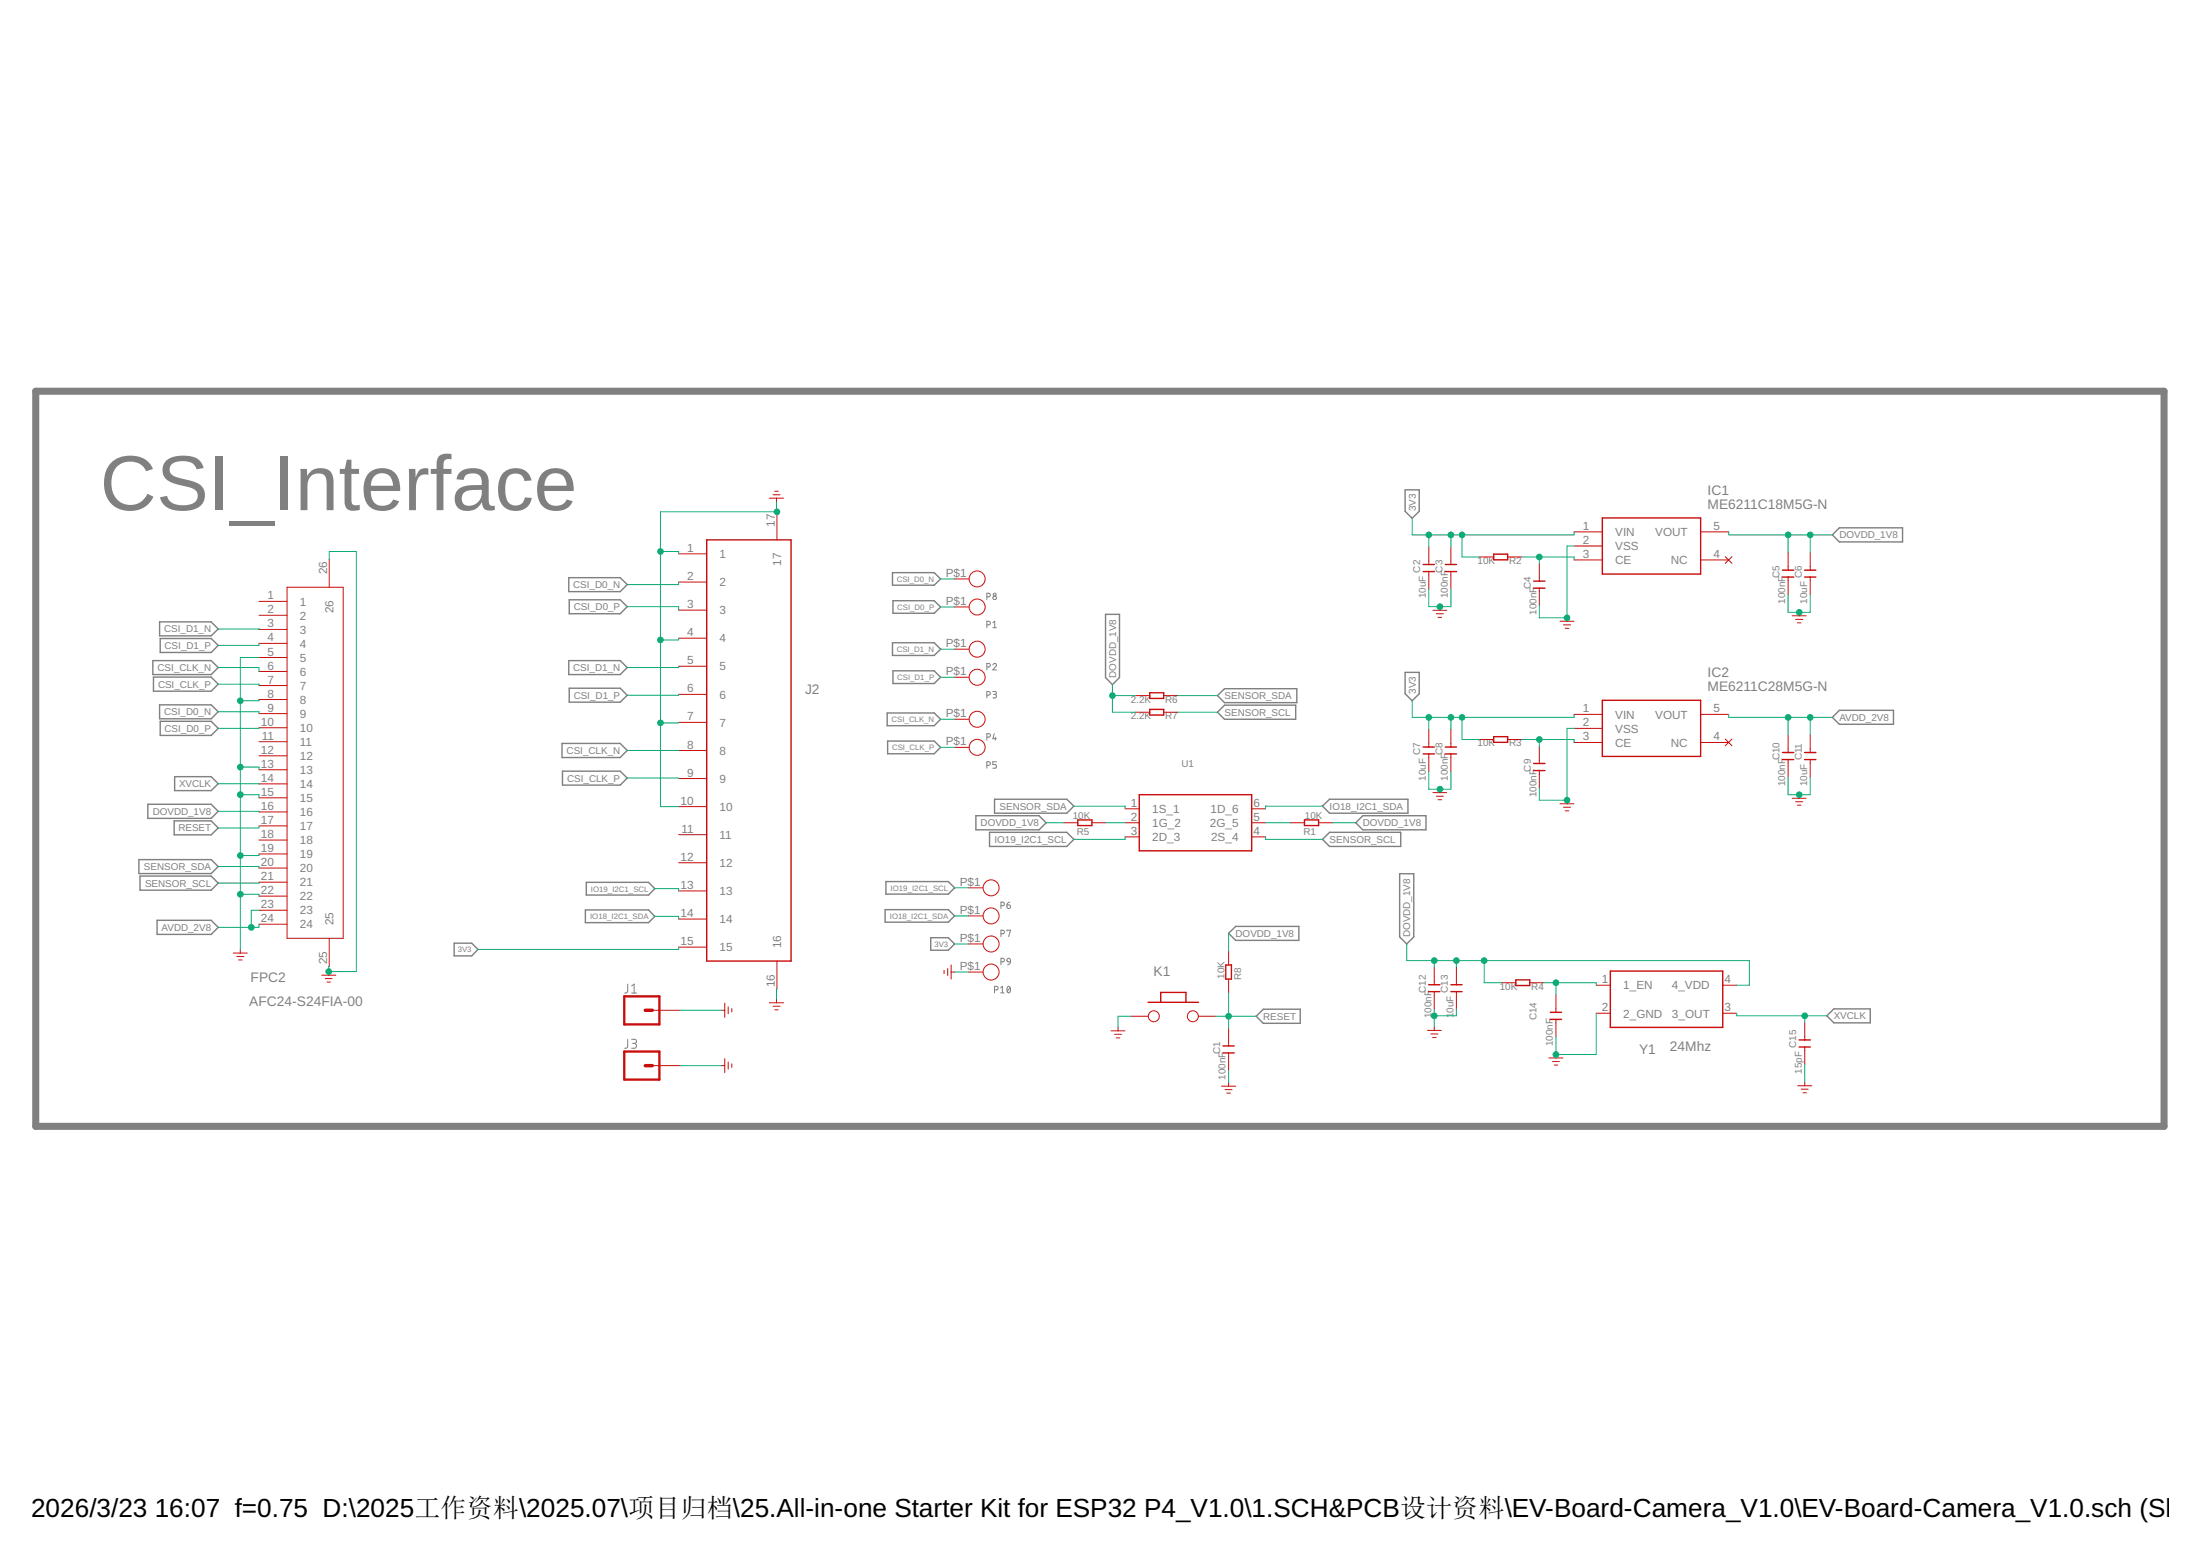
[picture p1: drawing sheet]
<svg xmlns="http://www.w3.org/2000/svg" width="297mm" height="210mm" viewBox="0 0 297 210" stroke-linecap="round" stroke-linejoin="round" font-family="sans-serif">
<path d="M4.8 52.8h287.4v99.2h-287.4z" fill="none" stroke="#808080" stroke-width=".95"/>
<g fill="none" stroke="#808080" stroke-width=".14">
<path d="M133.2 80.6h.3a.24 .24 0 0 0 .2-.3 .24 .24 0 0 0-.2-.2h-.3v.8M133.2 84.3h.3a.24 .24 0 0 0 .2-.2 .24 .24 0 0 0-.2-.2h-.3v.8M133.2 90h.3a.24 .24 0 0 0 .2-.2 .24 .24 0 0 0-.2-.2h-.3v.8M133.2 93.8h.3a.24 .24 0 0 0 .2-.2 .24 .24 0 0 0-.2-.3h-.3v.9M133.2 99.5h.3a.23 .23 0 0 0 .2-.2 .23 .23 0 0 0-.2-.3h-.3v.9M134 89.7a.24 .24 0 0 1 .4-.1 .24 .24 0 0 1 .1 .3l-.5 .5h.5M134 93.3l.5 .1v.1v.2h-.3M134 84.1l.3-.2v.8M134 84.7h.5M134.2 99l-.2 .7h.5M134.3 93.7a.24 .24 0 0 1 .2 .4l-.1 .1h-.4M134.4 99.5v.4"/>
<path d="M133.2 103.3h.3a.24 .24 0 0 0 .2-.2 .24 .24 0 0 0-.2-.3h-.3v.9M134.5 102.8h-.5v.4h.5v.2v.3h-.5M84.8 132.8l-.1 1.1-.1 .1h-.3M85.3 134h.7M85.3 133.1l.3-.3v1.2M134.3 133.6h.2a.24 .24 0 0 0 .3-.2 .24 .24 0 0 0-.3-.3h-.2v.9M135.1 134h.5M135.1 133.3l.2-.2v.9M135.1 122.3h.3a.24 .24 0 0 0 .2-.3 .24 .24 0 0 0-.2-.2h-.3v.8M135.1 126h.3a.24 .24 0 0 0 .2-.2 .24 .24 0 0 0-.2-.2h-.3v.8M135.1 129.8h.3a.24 .24 0 0 0 .2-.2 .24 .24 0 0 0-.2-.3h-.3v.9M136 122.2h.2a.24 .24 0 0 1 .2 .2 .24 .24 0 0 1-.2 .2 .24 .24 0 0 1-.2-.2z"/>
<path d="M136 125.7v-.1h.4l-.2 .8M136 129.5a.25 .25 0 0 1 .3-.1 .25 .25 0 0 1 .1 .2v.2h-.4zM136.1 133.2l.1-.1a.52 .52 0 0 1 0 .9l-.2-.2zM136.3 121.8a.4 .4 0 0 0-.3 .4M136.4 133.3l-.4 .5M136.4 129.8a.44 .44 0 0 1-.4 .4M84.8 140.3l-.1 1.1-.4 .1M85.3 140.3h.4a.28 .28 0 0 1 .2 .3 .28 .28 0 0 1-.2 .2h-.3M85.6 140.8a.33 .33 0 0 1 .3 .4 .33 .33 0 0 1-.3 .3h-.3"/>
<circle cx="134.3" cy="80.7" r=".24"/>
<circle cx="134.3" cy="80.3" r=".2"/>
</g>
<g fill="none" stroke="#808080" stroke-width=".19">
<path d="M76.8 78h6.9l1 .9-1 1h-6.9zM120.5 77.3h5.6l.9 .8-.9 .9h-5.6zM189.7 66.1h1.9v2.9l-.9 1-1-1zM247.4 72.2l.9-1h8.6v2h-8.6zM20.6 89.2h7.9l1 .9-1 1h-7.9zM20.7 91.4h7.8l1 1-1 .9h-7.8zM21.5 95.1h7l1 1-1 .9h-7zM21.5 83.9h7l1 1-1 .9h-7zM21.6 97.4h6.9l1 .9-1 1h-6.9zM21.6 86.2h6.9l1 .9-1 1h-6.9zM76.8 89.2h6.9l1 .9-1 1h-6.9zM76.9 81h6.8l1 .9-1 .9h-6.8z"/>
<path d="M76.9 92.9h6.8l1 1-1 .9h-6.8zM119.8 96.2h6.3l.9 .9-.9 .9h-6.3zM120.5 86.8h5.6l.9 .8-.9 .9h-5.6zM120.6 81.1h5.5l.9 .8-.9 .9h-5.5zM120.6 90.6h5.5l.9 .8-.9 .9h-5.5zM149.3 82.9h1.9v8.6l-1 .9-.9-.9zM164.4 93.9l.9-.9h9.8v1.8h-9.8zM164.4 96.1l.9-.9h9.6v1.9h-9.6zM189.7 90.8h1.9v2.8l-.9 1-1-1zM247.4 96.8l.9-.9h7.4v1.9h-7.4zM18.8 116h9.7l1 1-1 .9h-9.7zM18.9 118.3h9.6l1 .9-1 1h-9.6z"/>
<path d="M20 108.6h8.5l1 .9-1 1h-8.5zM23.5 110.8h5l1 1-1 .9h-5zM23.6 104.8h4.9l1 1-1 .9h-4.9zM75.9 100.4h7.8l1 .9-1 1h-7.8zM75.9 104.1h7.8l1 .9-1 1h-7.8zM79.2 119.1h8.4l.8 .9-.8 .8h-8.4zM119.6 119h8.4l.9 .8-.9 .9h-8.4zM119.8 100h6.3l.9 .9-.9 .8h-6.3zM131.8 110.1h8.5l.9 1-.9 .9h-8.5zM133.6 112.4h10.4l1 .9-1 1h-10.4zM134.3 107.9h9.7l1 .9-1 1h-9.7zM178.6 108.8l.9-.9h10.6v1.9h-10.6z"/>
<path d="M178.6 113.3l.9-.9h9.6v1.9h-9.6zM183 111.1l1-1h8.5v1.9h-8.5zM189 117.9h1.9v8.6l-1 .9-.9-.9zM21.2 124.2h7.3l1 1-1 .9h-7.3zM61.3 127.3h2.4l.8 .9-.8 .8h-2.4zM79 122.8h8.6l.8 .9-.8 .8h-8.6zM119.5 122.8h8.5l.9 .8-.9 .9h-8.5zM125.7 126.6h2.3l.9 .8-.9 .9h-2.3zM165.9 126l.9-.9h8.6v1.8h-8.6zM169.6 137.2l1-1h5v1.9h-5zM246.7 137.1l.9-.9h4.9v1.9h-4.9z"/>
</g>
<g fill="none" stroke="#c90d0c" stroke-width=".19">
<path d="M95.4 72.9h11.4v56.8h-11.4zM192.2 77.2h1.5M192.2 76.2h1.5M195.1 77.2h1.6M195.1 76.2h1.6M201.7 74.8h1.9v.8h-1.9zM207.1 79.4h1.5M207.1 78.4h1.5M216.3 69.9h13.3v7.6h-13.3zM240.7 77.9h1.5M240.7 77h1.5M243.6 77.9h1.6"/>
<path d="M243.6 77h1.6M155.2 93.5h1.9v.8h-1.9zM155.2 95.8h1.9v.7h-1.9zM201.7 99.4h1.9v.8h-1.9zM216.3 94.5h13.3v7.6h-13.3zM145.5 110.7h1.9v.7h-1.9zM153.8 107.3h15.2v7.6h-15.2zM176.1 110.7h1.9v.7h-1.9zM192.2 101.8h1.5M192.2 100.8h1.5M195.1 101.8h1.6M195.1 100.8h1.6"/>
<path d="M207.1 104h1.5M207.1 103.1h1.5M240.7 102.5h1.5M240.7 101.6h1.5M243.6 102.5h1.6M243.6 101.6h1.6M155 135.3h6.8M156.7 135.3v-1.3h3.4v1.3M165.5 130.3h.8v1.9h-.8zM192.9 133.9h1.5M192.9 132.9h1.5M195.9 133.9h1.5"/>
<path d="M195.9 132.9h1.5M204.7 132.3h1.8v.7h-1.8zM209.3 137.6h1.5M209.3 136.7h1.5M217.4 131.1h15.2v7.6h-15.2zM165.1 142.1h1.5M165.1 141.2h1.5M242.9 141.3h1.5M242.9 140.4h1.5"/>
</g>
<g fill="none" stroke="#c90d0c" stroke-width=".14">
<path d="M38.8 79.3h7.5v47.4h-7.5zM44.4 75.5v3.8M91.6 74.8h3.8M91.6 78.6h3.8M103.9 67.2h1.9M104.4 66.8h.9M104.6 66.3h.5M104.8 67.2v.5M104.9 69.1v3.8M128.9 78.1h1.9M192.9 73.8v2.4M192.9 77.2v2.3"/>
<path d="M195.9 73.8v2.4M195.9 77.2v2.3M199.8 75.2h1.9M203.6 75.2h1.9M207.8 76.1v2.3M207.8 79.4v2.4M212.5 71.8h3.8M212.5 73.7h3.8M212.5 75.6h3.8M229.6 71.8h3.8M229.6 75.6h3.8M232.9 75.1l.9 1"/>
<path d="M233.8 75.1l-.9 1M241.4 74.6v2.4M241.4 77.9v2.4M244.4 74.6v2.4M244.4 77.9v2.4M35 81.2h3.8M35 83.1h3.8M35 85h3.8M35 86.8h3.8M35 88.8h3.8M35 90.6h3.8M35 92.5h3.8"/>
<path d="M35 94.4h3.8M35 96.3h3.8M35 98.2h3.8M91.6 82.4h3.8M91.6 86.1h3.8M91.6 89.9h3.8M91.6 93.7h3.8M91.6 97.5h3.8M128.9 81.9h1.9M128.9 87.6h1.9M128.9 91.4h1.9M128.9 97.1h1.9"/>
<path d="M153.3 93.9h1.9M153.3 96.1h1.9M157.1 93.9h1.9M157.1 96.1h1.9M192.9 98.5v2.3M193.5 82.4h1.8M193.9 82.8h1M194.2 83.3h.4M194.4 81.9v.5M195.9 98.5v2.3M199.8 99.8h1.9M203.6 99.8h1.9"/>
<path d="M210.6 83.9h1.9M211.1 84.3h.9M211.3 84.8h.5M211.6 83.4v.5M212.5 96.4h3.8M212.5 98.3h3.8M229.6 96.4h3.8M232.9 99.8l.9 .9M233.8 99.8l-.9 .9M241.4 99.2v2.4M242 83.1h1.9M242.4 83.6h1"/>
<path d="M242.7 84.1h.5M242.9 82.7v.4M244.4 99.2v2.4M35 100.1h3.8M35 102h3.8M35 103.9h3.8M35 105.8h3.8M35 107.7h3.8M35 109.6h3.8M35 111.5h3.8M35 113.4h3.8M35 115.3h3.8"/>
<path d="M35 117.2h3.8M35 119.1h3.8M91.6 101.3h3.8M91.6 105.1h3.8M91.6 108.9h3.8M91.6 112.7h3.8M91.6 116.5h3.8M128.9 100.9h1.9M130.8 119.8h1.9M143.6 111.1h1.9M147.4 111.1h1.9M151.9 109.2h1.9"/>
<path d="M151.9 111.1h1.9M151.9 113h1.9M169 109.2h1.9M169 111.1h1.9M169 113h1.9M174.2 111.1h1.9M178 111.1h1.9M192.9 101.8v2.3M193.5 107h1.8M193.9 107.5h1M194.2 107.9h.4M194.4 106.5v.5"/>
<path d="M195.9 101.8v2.3M207.8 100.7v2.4M207.8 104v2.4M210.6 108.5h1.9M211.1 109h.9M211.3 109.5h.5M211.6 108v.5M212.5 100.2h3.8M229.6 100.2h3.8M241.4 102.5v2.4M242 107.8h1.9M242.4 108.2h1"/>
<path d="M242.7 108.7h.5M242.9 107.3v.5M244.4 102.5v2.4M31.5 128.7h1.9M32 129.1h.9M32.2 129.6h.5M32.4 128.2v.5M35 121h3.8M35 122.9h3.8M35 124.8h3.8M43.4 131.6h1.9M43.9 132.1h1"/>
<path d="M44.2 132.6h.4M44.4 131.1v.5M44.4 126.7v3.8M88.1 136.4h3.8M91.6 120.3h3.8M91.6 124.1h3.8M91.6 127.8h3.8M97.4 136.4h.5M97.9 135.4v1.9M98.3 135.9v.9M98.8 136.1v.5M103.9 135.4h1.9"/>
<path d="M104.4 135.8h.9M104.6 136.3h.5M104.8 134.9v.5M104.9 129.7v3.8M127.5 131v.4M128 130.7v1M128.4 131.2h.5M128.4 130.3v1.9M130.8 123.6h1.9M130.8 127.4h1.9M130.8 131.2h1.9M150 139.1h1.9"/>
<path d="M150.5 139.6h.9M151 138.7v.4M152.7 137.2h2.3M161.8 137.2h2.3M165.9 128.4v1.9M165.9 132.2v1.8M165.9 138.8v2.4M192.7 139.1h1.9M193.2 139.6h.9M193.7 130.6v2.3M193.7 133.9v2.3M193.7 138.6v.5"/>
<path d="M196.6 130.6v2.3M196.6 133.9v2.3M202.8 132.7h1.9M206.5 132.7h1.9M210.1 134.3v2.4M210.1 137.6v2.4M215.5 133h1.9M215.5 136.8h1.9M232.6 133h1.9M232.6 136.8h1.9M243.7 138v2.4M88.1 143.8h3.8"/>
<path d="M97.4 143.8h.5M97.9 142.9v1.9M98.3 143.4v.9M98.8 143.6v.5M150.7 140.1h.5M164.9 146.6h1.9M165.4 147.1h.9M165.7 147.6h.4M165.9 142.1v2.4M165.9 146.1v.5M193.4 140h.5M209.1 142.8h1.9"/>
<path d="M209.6 143.3h.9M209.8 143.8h.5M210.1 142.3v.5M242.7 146.6h1.9M243.2 147h.9M243.4 147.5h.5M243.7 141.3v2.4M243.7 146.1v.5"/>
<circle cx="131.9" cy="78.1" r="1.08"/>
<circle cx="131.9" cy="81.9" r="1.08"/>
<circle cx="131.9" cy="91.4" r="1.08"/>
<circle cx="131.9" cy="87.6" r="1.08"/>
<circle cx="131.9" cy="97.1" r="1.08"/>
<circle cx="131.9" cy="100.9" r="1.08"/>
<circle cx="133.8" cy="119.8" r="1.08"/>
<circle cx="133.8" cy="127.4" r="1.08"/>
<circle cx="133.8" cy="123.6" r="1.08"/>
<circle cx="133.8" cy="131.2" r="1.08"/>
<circle cx="155.8" cy="137.2" r=".74"/>
<circle cx="161.1" cy="137.2" r=".74"/>
</g>
<path d="M84.3 134.5h4.7v3.8h-4.7zM84.3 141.9h4.7v3.8h-4.7z" fill="none" stroke="#c90d0c" stroke-width=".32"/>
<path d="M87.1 136.4h1M87.1 143.8h1" fill="none" stroke="#c90d0c" stroke-width=".47"/>
<g fill="none" stroke="#0dab76" stroke-width=".14">
<path d="M44.4 75.5v-1.1h3.7v56.7h-3.7v-.6M89.2 74.4h2.4v.4M91.6 78.6v.3h-6.9M104.8 67.7v1.4M104.9 69.1h-15.7v39.8h2.4M127 78.1h1.9M190.7 70v2.2h21.8v-.4M192.9 72.2v1.6M192.9 79.5v2.4h3v-2.4M195.9 72.2v1.6M197.4 72.2v3h2.4M205.5 75.2h7v.4"/>
<path d="M207.8 75.2v.9M212.5 73.7h-.9v9.7h-3.8v-1.6M233.4 71.8v.4h14M241.4 72.2v2.4M244.4 72.2v2.4M29.5 84.9l5.5 .1M29.5 90.1h5.5v.5M29.5 92.4h5.5v.1M29.5 96.1h5.5v.2M35 98.2v.1h-5.5M35 88.8h-2.6v39.4M35 86.8v.3h-5.5"/>
<path d="M35 94.4v.2h-2.6M84.7 81.9h6.9v.5M91.6 86.1v.3h-2.4M91.6 89.9v.2h-6.9M91.6 93.7v.2h-6.9M91.6 97.5l-2.4 .1M127 81.9h1.9M127 87.6h1.9M127 91.4h1.9M127 97.1h1.9M150.2 92.4v3.7h3.1M150.2 93.9h3.1"/>
<path d="M159 96.1h5.4M159 93.9h5.4M190.7 94.6v2.2h21.8v-.4M192.9 96.8v1.7M195.9 96.8v1.7M197.4 96.8v3h2.4M205.5 99.8h7v.4M207.8 99.8v.9M212.5 98.3h-.9v9.7h-3.8v-1.6M233.4 96.4v.4h14M241.4 80.3v2.4h3v-2.4M241.4 96.8v2.4"/>
<path d="M244.4 96.8v2.4M29.5 105.8h5.5M29.5 109.5h5.5v.1M29.5 117h5.5v.2M32.4 107.3h2.6v.4M32.4 103.5h2.6v.4M35 111.5v.3h-5.5M35 115.3v.2h-2.6M35 119.1v.1h-5.5M84.7 105l6.9 .1M84.7 101.3h6.9M88.3 120h3.3v.3"/>
<path d="M127 100.9h1.9M128.9 119.8h1.9M141.2 111.1h2.4M145 108.8h6.9v.4M149.3 111.1h2.6M151.9 113v.3h-6.9M170.9 113v.3h7.7M170.9 111.1h3.3M178.6 108.8h-7.7v.4M179.9 111.1h3.1M192.9 104.1v2.4h3v-2.4M241.4 104.9v2.4h3v-2.4"/>
<path d="M32.4 120.7h2.6v.3M35 124.8v.4h-5.5M35 122.9h-1.1v2.3M88.3 123.7h3.3v.4M91.6 127.8v.4h-27.1M91.9 136.4h5.5M104.9 133.5l-.1 1.4M128.9 131.2h1.9M128.9 123.6h1.9M128.9 127.4h1.9M152.7 137.2h-1.7v1.5M164.1 137.2h5.5"/>
<path d="M165.9 126v2.4M165.9 134v4.8M189.9 127.4v2.3h46.3v3.3h-1.7M193.7 129.7v.9M193.7 136.2v2.4M196.6 129.7v.9M196.6 136.2v.9h-2.9M200.4 129.7v3h2.4M208.4 132.7h7.1v.3M210.1 132.7v1.6M215.5 136.8v5.5h-5.4v-2.3M234.5 136.8v.3h12.2"/>
<path d="M243.7 137.1v.9M91.9 143.8h5.5M165.9 144.5v1.6M243.7 143.7v2.4"/>
</g>
<g fill="#0dab76" stroke="#0dab76" stroke-width=".14">
<circle cx="104.9" cy="69.1" r=".38"/>
<circle cx="89.2" cy="74.4" r=".38"/>
<circle cx="89.2" cy="86.4" r=".38"/>
<circle cx="89.2" cy="97.6" r=".38"/>
<circle cx="211.6" cy="83.4" r=".38"/>
<circle cx="194.4" cy="81.9" r=".38"/>
<circle cx="242.9" cy="82.7" r=".38"/>
<circle cx="211.6" cy="108" r=".38"/>
<circle cx="194.4" cy="106.5" r=".38"/>
<circle cx="242.9" cy="107.3" r=".38"/>
<circle cx="210.1" cy="142.3" r=".38"/>
<circle cx="193.7" cy="137.1" r=".38"/>
<circle cx="44.4" cy="131.1" r=".38"/>
<circle cx="32.4" cy="94.6" r=".38"/>
<circle cx="32.4" cy="103.5" r=".38"/>
<circle cx="32.4" cy="107.3" r=".38"/>
<circle cx="32.4" cy="120.7" r=".38"/>
<circle cx="32.4" cy="115.5" r=".38"/>
<circle cx="192.9" cy="72.2" r=".38"/>
<circle cx="195.9" cy="72.2" r=".38"/>
<circle cx="197.4" cy="72.2" r=".38"/>
<circle cx="192.9" cy="96.8" r=".38"/>
<circle cx="195.9" cy="96.8" r=".38"/>
<circle cx="197.4" cy="96.8" r=".38"/>
<circle cx="207.8" cy="75.2" r=".38"/>
<circle cx="241.4" cy="72.2" r=".38"/>
<circle cx="244.4" cy="72.2" r=".38"/>
<circle cx="193.7" cy="129.7" r=".38"/>
<circle cx="196.6" cy="129.7" r=".38"/>
<circle cx="200.4" cy="129.7" r=".38"/>
<circle cx="150.2" cy="93.9" r=".38"/>
<circle cx="207.8" cy="99.8" r=".38"/>
<circle cx="241.4" cy="96.8" r=".38"/>
<circle cx="244.4" cy="96.8" r=".38"/>
<circle cx="33.9" cy="125.2" r=".38"/>
<circle cx="243.7" cy="137.1" r=".38"/>
<circle cx="210.1" cy="132.7" r=".38"/>
<circle cx="165.9" cy="137.2" r=".38"/>
</g>
<text font-size="10.5" fill="#808080" x="13.5" y="68.9">CSI_Interface</text>
<g font-size="3.5">
<text x="4.2" y="204.7">2026/3/23</text>
<text x="20.9" y="204.7">16:07 f=0.75 D:\2025工作资料\2025.07\项目归档\25.All-in-one Starter Kit for ESP32 P4_V1.0\1.SCH&amp;PCB设计资料\EV-Board-Camera_V1.0\EV-Board-Camera_V1.0.sch (Shee</text>
</g>
<g font-size="1.9" fill="#808080">
<text x="230.6" y="68.7">ME6211C18M5G-N</text>
<text x="230.6" y="66.8">IC1</text>
<text x="108.7" y="93.7">J2</text>
<text x="230.6" y="93.3">ME6211C28M5G-N</text>
<text x="230.6" y="91.4">IC2</text>
<text x="155.8" y="131.7">K1</text>
<text x="33.6" y="135.8">AFC24-S24FIA-00</text>
<text x="33.8" y="132.5">FPC2</text>
<text x="221.3" y="142.3">Y1</text>
<text x="225.5" y="141.9">24Mhz</text>
</g>
<g font-size="1.6" fill="#808080">
<text x="104.6" y="71.1" transform="rotate(-90 104.6 71.1)">17</text>
<text x="213.7" y="71.5">1</text>
<text x="231.3" y="71.5">5</text>
<text x="44.2" y="77.5" transform="rotate(-90 44.2 77.5)">26</text>
<text x="92.8" y="74.5">1</text>
<text x="97.2" y="75.3">1</text>
<text x="105.5" y="76.4" transform="rotate(-90 105.5 76.4)">17</text>
<text x="127.7" y="77.9">P$1</text>
<text x="213.7" y="73.4">2</text>
<text x="213.7" y="75.3">3</text>
<text x="218.1" y="72.4">VIN</text>
<text x="218.1" y="74.3">VSS</text>
<text x="218.1" y="76.2">CE</text>
<text x="223.5" y="72.4">VOUT</text>
<text x="225.6" y="76.2">NC</text>
<text x="231.3" y="75.3">4</text>
<text x="36.1" y="80.9">1</text>
<text x="36.1" y="82.8">2</text>
<text x="40.5" y="81.7">1</text>
<text x="40.5" y="83.6">2</text>
<text x="45" y="82.8" transform="rotate(-90 45 82.8)">26</text>
<text x="92.8" y="78.3">2</text>
<text x="92.8" y="82.1">3</text>
<text x="97.2" y="79.1">2</text>
<text x="97.2" y="82.9">3</text>
<text x="127.7" y="81.7">P$1</text>
<text x="36.1" y="84.7">3</text>
<text x="36.1" y="86.6">4</text>
<text x="36.1" y="88.5">5</text>
<text x="40.5" y="85.5">3</text>
<text x="40.5" y="87.4">4</text>
<text x="40.5" y="89.3">5</text>
<text x="92.8" y="85.9">4</text>
<text x="92.8" y="89.7">5</text>
<text x="97.2" y="86.7">4</text>
<text x="127.7" y="87.4">P$1</text>
<text x="36.1" y="90.4">6</text>
<text x="36.1" y="92.3">7</text>
<text x="36.1" y="94.2">8</text>
<text x="40.5" y="91.2">6</text>
<text x="40.5" y="93.1">7</text>
<text x="40.5" y="95">8</text>
<text x="92.8" y="93.5">6</text>
<text x="97.2" y="90.5">5</text>
<text x="97.2" y="94.3">6</text>
<text x="127.7" y="91.1">P$1</text>
<text x="35.2" y="98">10</text>
<text x="35.2" y="101.8">12</text>
<text x="35.4" y="99.9">11</text>
<text x="36.1" y="96.1">9</text>
<text x="40.5" y="96.9">9</text>
<text x="40.5" y="98.8">10</text>
<text x="40.5" y="100.7">11</text>
<text x="92.8" y="97.2">7</text>
<text x="92.8" y="101">8</text>
<text x="97.2" y="98.1">7</text>
<text x="97.2" y="101.9">8</text>
<text x="127.7" y="96.8">P$1</text>
<text x="127.7" y="100.6">P$1</text>
<text x="213.7" y="96.2">1</text>
<text x="213.7" y="98.1">2</text>
<text x="213.7" y="100">3</text>
<text x="218.1" y="97">VIN</text>
<text x="218.1" y="98.9">VSS</text>
<text x="218.1" y="100.8">CE</text>
<text x="223.5" y="97">VOUT</text>
<text x="225.6" y="100.8">NC</text>
<text x="231.3" y="100">4</text>
<text x="231.3" y="96.2">5</text>
<text x="35.2" y="103.6">13</text>
<text x="35.2" y="105.5">14</text>
<text x="35.2" y="107.4">15</text>
<text x="40.5" y="102.6">12</text>
<text x="40.5" y="104.5">13</text>
<text x="40.5" y="106.4">14</text>
<text x="92.8" y="104.8">9</text>
<text x="97.2" y="105.7">9</text>
<text x="35.2" y="109.3">16</text>
<text x="35.2" y="111.2">17</text>
<text x="35.2" y="113.1">18</text>
<text x="40.5" y="108.3">15</text>
<text x="40.5" y="110.2">16</text>
<text x="40.5" y="112.1">17</text>
<text x="40.5" y="114">18</text>
<text x="91.9" y="108.6">10</text>
<text x="92" y="112.4">11</text>
<text x="97.2" y="109.5">10</text>
<text x="97.2" y="113.2">11</text>
<text x="152.7" y="108.9">1</text>
<text x="152.7" y="110.8">2</text>
<text x="152.7" y="112.7">3</text>
<text x="155.6" y="109.7">1S_1</text>
<text x="155.6" y="111.6">1G_2</text>
<text x="155.6" y="113.5">2D_3</text>
<text x="163.3" y="111.6">2G_5</text>
<text x="163.4" y="109.7">1D_6</text>
<text x="163.5" y="113.5">2S_4</text>
<text x="169.3" y="108.9">6</text>
<text x="169.3" y="110.8">5</text>
<text x="169.3" y="112.7">4</text>
<text x="35.2" y="115">19</text>
<text x="35.2" y="116.9">20</text>
<text x="35.2" y="118.8">21</text>
<text x="40.5" y="115.9">19</text>
<text x="40.5" y="117.7">20</text>
<text x="40.5" y="119.6">21</text>
<text x="91.9" y="116.2">12</text>
<text x="91.9" y="120">13</text>
<text x="97.2" y="117">12</text>
<text x="129.6" y="119.6">P$1</text>
<text x="35.2" y="120.7">22</text>
<text x="35.2" y="122.6">23</text>
<text x="35.2" y="124.5">24</text>
<text x="40.5" y="121.5">22</text>
<text x="40.5" y="123.4">23</text>
<text x="40.5" y="125.3">24</text>
<text x="45" y="124.9" transform="rotate(-90 45 124.9)">25</text>
<text x="91.9" y="123.8">14</text>
<text x="97.2" y="120.8">13</text>
<text x="97.2" y="124.6">14</text>
<text x="129.6" y="123.4">P$1</text>
<text x="44.2" y="130.2" transform="rotate(-90 44.2 130.2)">25</text>
<text x="91.9" y="127.6">15</text>
<text x="97.2" y="128.4">15</text>
<text x="105.5" y="128" transform="rotate(-90 105.5 128)">16</text>
<text x="129.6" y="127.2">P$1</text>
<text x="129.6" y="130.9">P$1</text>
<text x="104.6" y="133.3" transform="rotate(-90 104.6 133.3)">16</text>
<text x="216.3" y="132.7">1</text>
<text x="216.3" y="136.5">2</text>
<text x="219.2" y="133.6">1_EN</text>
<text x="219.2" y="137.3">2_GND</text>
<text x="225.7" y="133.6">4_VDD</text>
<text x="225.7" y="137.4">3_OUT</text>
<text x="232.9" y="136.5">3</text>
<text x="232.9" y="132.7">4</text>
</g>
<g font-size="1.3" fill="#808080">
<text x="191.1" y="69" transform="rotate(-90 191.1 69)">3V3</text>
<text x="191.8" y="77.3" transform="rotate(-90 191.8 77.3)">C2</text>
<text x="194.8" y="77.3" transform="rotate(-90 194.8 77.3)">C3</text>
<text x="199.5" y="76.1">10K</text>
<text x="203.8" y="76.1">R2</text>
<text x="248.3" y="72.7">DOVDD_1V8</text>
<text x="77.4" y="79.4">CSI_D0_N</text>
<text x="77.5" y="82.4">CSI_D0_P</text>
<text x="192.5" y="80.8" transform="rotate(-90 192.5 80.8)">10uF</text>
<text x="195.5" y="80.8" transform="rotate(-90 195.5 80.8)">100nF</text>
<text x="206.7" y="79.5" transform="rotate(-90 206.7 79.5)">C4</text>
<text x="207.4" y="83" transform="rotate(-90 207.4 83)">100nF</text>
<text x="240.3" y="78" transform="rotate(-90 240.3 78)">C5</text>
<text x="241" y="81.5" transform="rotate(-90 241 81.5)">100nF</text>
<text x="243.3" y="78" transform="rotate(-90 243.3 78)">C6</text>
<text x="244" y="81.5" transform="rotate(-90 244 81.5)">10uF</text>
<text x="22.2" y="85.4">CSI_D1_N</text>
<text x="22.2" y="87.6">CSI_D1_P</text>
<text x="21.3" y="90.6">CSI_CLK_N</text>
<text x="21.3" y="92.8">CSI_CLK_P</text>
<text x="77.4" y="90.6">CSI_D1_N</text>
<text x="77.5" y="94.3">CSI_D1_P</text>
<text x="150.7" y="91.5" transform="rotate(-90 150.7 91.5)">DOVDD_1V8</text>
<text x="152.7" y="94.9">2.2K</text>
<text x="157.3" y="94.9">R6</text>
<text x="165.3" y="94.4">SENSOR_SDA</text>
<text x="191.1" y="93.6" transform="rotate(-90 191.1 93.6)">3V3</text>
<text x="22.2" y="96.6">CSI_D0_N</text>
<text x="22.2" y="98.8">CSI_D0_P</text>
<text x="76.5" y="101.8">CSI_CLK_N</text>
<text x="152.7" y="97.1">2.2K</text>
<text x="157.3" y="97.1">R7</text>
<text x="165.3" y="96.6">SENSOR_SCL</text>
<text x="191.8" y="101.9" transform="rotate(-90 191.8 101.9)">C7</text>
<text x="194.8" y="101.9" transform="rotate(-90 194.8 101.9)">C8</text>
<text x="199.5" y="100.8">10K</text>
<text x="203.8" y="100.8">R3</text>
<text x="248.3" y="97.3">AVDD_2V8</text>
<text x="24.2" y="106.3">XVCLK</text>
<text x="76.6" y="105.5">CSI_CLK_P</text>
<text x="159.5" y="103.5">U1</text>
<text x="192.5" y="105.4" transform="rotate(-90 192.5 105.4)">10uF</text>
<text x="195.5" y="105.4" transform="rotate(-90 195.5 105.4)">100nF</text>
<text x="206.7" y="104.1" transform="rotate(-90 206.7 104.1)">C9</text>
<text x="207.4" y="107.6" transform="rotate(-90 207.4 107.6)">100nF</text>
<text x="240.3" y="102.7" transform="rotate(-90 240.3 102.7)">C10</text>
<text x="241" y="106.1" transform="rotate(-90 241 106.1)">100nF</text>
<text x="243.3" y="102.7" transform="rotate(-90 243.3 102.7)">C11</text>
<text x="244" y="106.1" transform="rotate(-90 244 106.1)">10uF</text>
<text x="20.6" y="110">DOVDD_1V8</text>
<text x="24.1" y="112.2">RESET</text>
<text x="132.4" y="111.5">DOVDD_1V8</text>
<text x="134.3" y="113.8">IO19_I2C1_SCL</text>
<text x="135" y="109.3">SENSOR_SDA</text>
<text x="144.9" y="110.5">10K</text>
<text x="145.4" y="112.8">R5</text>
<text x="176" y="112.8">R1</text>
<text x="176.2" y="110.5">10K</text>
<text x="179.5" y="109.3">IO18_I2C1_SDA</text>
<text x="179.5" y="113.8">SENSOR_SCL</text>
<text x="184" y="111.5">DOVDD_1V8</text>
<text x="19.4" y="117.5">SENSOR_SDA</text>
<text x="19.6" y="119.7">SENSOR_SCL</text>
<text x="21.8" y="125.7">AVDD_2V8</text>
<text x="166.8" y="126.5">DOVDD_1V8</text>
<text x="190.4" y="126.5" transform="rotate(-90 190.4 126.5)">DOVDD_1V8</text>
<text x="165.3" y="132.1" transform="rotate(-90 165.3 132.1)">10K</text>
<text x="167.6" y="132.3" transform="rotate(-90 167.6 132.3)">R8</text>
<text x="170.6" y="137.7">RESET</text>
<text x="192.5" y="134" transform="rotate(-90 192.5 134)">C12</text>
<text x="193.3" y="137.5" transform="rotate(-90 193.3 137.5)">100nF</text>
<text x="195.5" y="134" transform="rotate(-90 195.5 134)">C13</text>
<text x="196.2" y="137.5" transform="rotate(-90 196.2 137.5)">1</text>
<text x="196.2" y="136.7" transform="rotate(-90 196.2 136.7)">0uF</text>
<text x="202.5" y="133.6">10K</text>
<text x="206.8" y="133.6">R4</text>
<text x="207.4" y="137.7" transform="rotate(-90 207.4 137.7)">C14</text>
<text x="247.6" y="137.6">XVCLK</text>
<text x="164.7" y="142.3" transform="rotate(-90 164.7 142.3)">C1</text>
<text x="209.7" y="141.2" transform="rotate(-90 209.7 141.2)">100nF</text>
<text x="242.5" y="141.5" transform="rotate(-90 242.5 141.5)">C15</text>
<text x="165.5" y="145.7" transform="rotate(-90 165.5 145.7)">100nF</text>
<text x="243.3" y="144.9" transform="rotate(-90 243.3 144.9)">15pF</text>
</g>
<g font-size="1.1" fill="#808080">
<text x="121.1" y="78.5">CSI_D0_N</text>
<text x="121.1" y="82.3">CSI_D0_P</text>
<text x="121.1" y="88">CSI_D1_N</text>
<text x="121.1" y="91.8">CSI_D1_P</text>
<text x="120.4" y="97.5">CSI_CLK_N</text>
<text x="120.4" y="101.3">CSI_CLK_P</text>
<text x="79.7" y="124.1">IO18_I2C1_SDA</text>
<text x="79.8" y="120.3">IO19_I2C1_SCL</text>
<text x="120.1" y="124">IO18_I2C1_SDA</text>
<text x="120.2" y="120.2">IO19_I2C1_SCL</text>
<text x="61.8" y="128.6">3V3</text>
<text x="126.2" y="127.8">3V3</text>
</g>
</svg>
